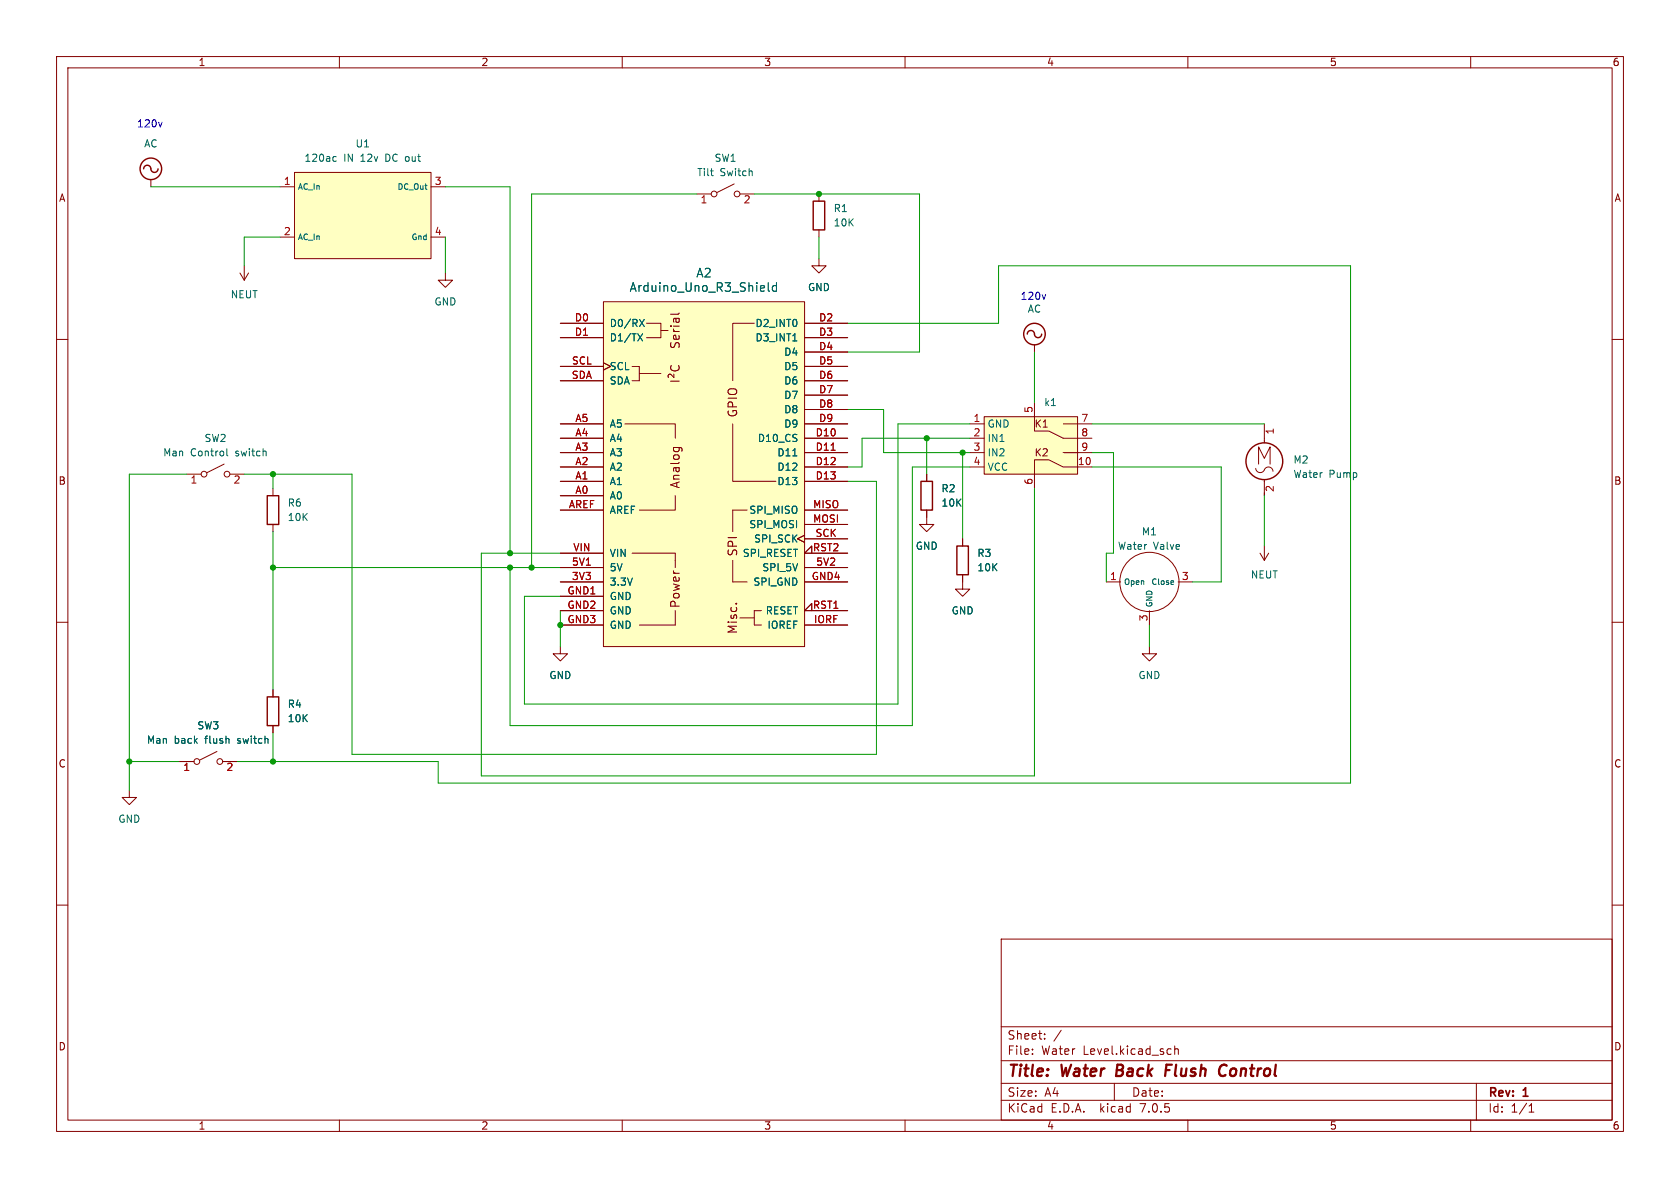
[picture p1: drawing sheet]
<svg xmlns="http://www.w3.org/2000/svg" width="297mm" height="210mm" viewBox="0 0 297 210" stroke-linecap="round" stroke-linejoin="round" font-family="sans-serif">
<g fill="none" stroke="#840000" stroke-width=".18">
<path d="M10 10h277v190h-277zM12 12h273v186h-273zM60 10v2M110 10v2M160 10v2M210 10v2M260 10v2M26.7 31.8v1.2M49.5 33h2.6M52.1 30.5h24.1v15.2h-24.1zM76.2 33h2.5M123.2 34.3h2.5"/>
<path d="M129.8 32.5l-3.1 1.5M130.8 34.3h2.5M144.8 34.3v1.3M10 60h2M42.4 48.3l.8 1.2M43.2 47v2.5M43.9 48.3l-.7 1.2M49.5 41.9h2.6M76.2 41.9h2.5M78.7 48.3v1.2h1.3l-1.3 1.3-1.2-1.3h1.2M99.1 57.2h7.6M99.1 59.7h7.6"/>
<path d="M106.7 53.3h35.5v61h-35.5zM114.3 57.2h2.5v2.5h-2.5M116.8 58.4h1.3M133.3 57.2h-3.8v10.1M142.2 57.2h7.7M142.2 59.7h7.7M144.8 45.7v1.3h1.2l-1.2 1.3-1.3-1.3h1.3M144.8 40.6v1.3M285 60h2M99.1 77.5h7.6M99.1 74.9h7.6M99.1 64.8h7.6"/>
<path d="M99.1 67.3h7.6M106.7 64.1l1.2 .7-1.2 .6M110.5 74.9h8.9v2.6M111.8 64.8h1.2v2.5h-1.2M113 66h3.8M129.5 74.9v10.2h7.7M142.2 77.5h7.7M142.2 74.9h7.7M142.2 62.2h7.7M142.2 64.8h7.7M142.2 67.3h7.7M142.2 69.9h7.7"/>
<path d="M142.2 72.4h7.7M171.4 77.5h2.6M171.4 74.9h2.6M174 73.7h16.5v10.1h-16.5zM182.9 71.1v5.1h2.5l2.6 1.3h5M182.9 61v1.2M188 74.9h5M223.5 74.9v3.4M33 83.8h2.6M39.6 82l-3 1.6M40.6 83.8h2.6M48.3 86.4v1.2"/>
<path d="M48.3 92.7v1.3M99.1 80h7.6M99.1 82.6h7.6M99.1 87.6h7.6M99.1 85.1h7.6M99.1 90.2h7.6M99.1 97.8h7.6M111.8 97.8h7.6zM119.4 87.6v2.6h-6.4M119.4 97.8v2.5M129.5 99.1v3.8zM129.5 90.2v3.8z"/>
<path d="M129.5 90.2h2.6zM142.2 94.6l-1.2 .7 1.2 .6M142.2 80h7.7M142.2 82.6h7.7M142.2 85.1h7.7M142.2 90.2h7.7M142.2 92.7h7.7M142.2 95.3h7.7M143.5 97.8v-1.3l-1.3 1.3h7.7M163.8 90.2v2.5h1.3l-1.3 1.3-1.2-1.3h1.2M163.8 83.8v1.3M170.2 95.3v1.2"/>
<path d="M171.4 80h2.6M171.4 82.6h2.6M188 80h5M193 82.6h-5l-2.6-1.3h-2.5v5.1M222 82.8a.84 .84 0 0 0 .8 .7 .84 .84 0 0 0 .9-.7 .79 .79 0 0 1 .8-.2 .79 .79 0 0 1 .5 .7M222.5 82v-3l1 2 1-2v3M222.8 97.8l.7 1.3M223.5 84.8v2.8M223.5 96.5v2.6M224.3 97.8l-.8 1.3M10 110h2M99.1 114.3v1.3h1.2l-1.2 1.2-1.3-1.2h1.3"/>
<path d="M99.1 102.9h7.6M99.1 100.3h7.6M99.1 105.4h7.6M99.1 108h7.6M99.1 110.5h7.6M113 110.5h6.4zM119.4 108v2.5M129.5 102.9h2.6zM130.8 109.2h2.5zM133.3 108v2.5zM133.3 110.5h1.3zM133.3 108h1.3z"/>
<path d="M142.2 102.9h7.7M142.2 100.3h7.7M142.2 110.5h7.7M143.5 108v-1.3l-1.3 1.3h7.7M170.2 101.6v2.5h1.2l-1.2 1.3-1.3-1.3h1.3M195.6 102.9h2.5M203.2 114.3v1.3h1.3l-1.3 1.2-1.3-1.2h1.3M203.2 108v2.5M208.3 102.9h2.5M285 110h2M22.9 139.7v1.3h1.2l-1.2 1.2-1.3-1.2h1.3M31.7 134.6h2.6"/>
<path d="M38.4 132.8l-3.1 1.6M39.4 134.6h2.5M48.3 121.9v1.3M48.3 128.3v1.2M10 160h2M285 160h2M177 166h108v32h-108zM60 198v2M110 198v2M160 198v2M177 194.5h108M177 191.5h108"/>
<path d="M177 187.5h108M177 181.5h108M182.5 186.3v.1M182.5 185.5v.1M184.7 183.6v.1M184.7 182.8v.1M187.6 182.1l-1.3 2M197 191.5v3M206.6 185.4l.4 .1M207 186.3l-.4 .1M207.7 185.5l.2-.1 .3 .1 .1 .9M207.7 184.9v1.5"/>
<path d="M210 198v2M260 198v2M261 191.5v6.5M270.3 196.6h.9M270.3 195.5l.4-.4v1.5"/>
<circle cx="126.2" cy="34.3" r=".51"/>
<circle cx="130.3" cy="34.3" r=".51"/>
<circle cx="36.1" cy="83.8" r=".51"/>
<circle cx="40.1" cy="83.8" r=".51"/>
<circle cx="203.2" cy="102.9" r="5.2"/>
<circle cx="34.8" cy="134.6" r=".51"/>
<circle cx="38.9" cy="134.6" r=".51"/>
</g>
<path d="M206.1 189.2h.7M207.2 188.2h-1l-.2 2M216.5 188.2a1.13 1.13 0 0 0-1 .7 1.13 1.13 0 0 0 .3 1.2l.3 .1 .5-.1" fill="none" stroke="#840000" stroke-width=".4"/>
<g fill="none" stroke="#840000" stroke-width=".25">
<path d="M25.4 29.8a.67 .67 0 0 1 .8-.6 .67 .67 0 0 1 .5 .9 .64 .64 0 0 0 .7 .4 .64 .64 0 0 0 .5-.7M143.8 35.6h2v5h-2zM181.6 59.1a.67 .67 0 0 1 .8-.7 .67 .67 0 0 1 .5 .9 .64 .64 0 0 0 .7 .4 .64 .64 0 0 0 .5-.6M47.2 87.6h2.1v5.1h-2.1zM162.8 85.1h2v5.1h-2zM169.2 96.5h2v5.1h-2zM47.2 123.2h2.1v5.1h-2.1z"/>
<circle cx="26.7" cy="29.8" r="1.9"/>
<circle cx="182.9" cy="59.1" r="1.9"/>
<circle cx="223.5" cy="81.5" r="3.3"/>
</g>
<g fill="#ffffc2" stroke="#ffffc2" stroke-width=".18">
<path d="M174 73.7h16.5v10.1h-16.5z"/>
<path d="M106.7 53.3h35.5v61h-35.5z"/>
<path d="M52.1 30.5h24.1v15.2h-24.1z"/>
</g>
<path d="M59.1 27.7h.3M59.4 28.5h-.3M132.9 30.3l.1 .8M112.8 59l.8 1.3M113.1 56.5l.8 1.2M113.6 59l-.8 1.3M113.9 56.5l-.8 1.2M135.8 50v1.3l.2 .2M137.3 50v1.5M137.3 50.6l-.5-.1-.3 .3v.4l.2 .2h.6M40.1 79.3v1.1l.2 .2M47 79.8l.1 .8" fill="none" stroke="#006464" stroke-width=".18"/>
<g fill="none" stroke="#840000" stroke-width=".19">
<path d="M118.6 57.7h.1M119.1 58.2v.3l.2 .1M119.1 58.6h1M119.1 57.7h1M119.4 56.3l.1 .5a.3 .3 0 0 0 .3 .2 .3 .3 0 0 0 .3-.2l-.1-.5M120 59.3l.1 .5-.2 .2-.8-.1v-.6h.3l.2 .7M120.1 56.3l-1 .1v.5M120.1 55.3l-.2 .3h-1.3M118.6 67.4h1.5M118.6 60.6v.5l.1 .3h.4l.3-.7 .4-.1 .3 .3-.1 .5M118.7 64.6a.61 .61 0 0 0 0 .8 .61 .61 0 0 0 .7 .2 .57 .57 0 0 0 .6-.3 .57 .57 0 0 0-.1-.7M119.1 79.1h1.2l.2 .1"/>
<path d="M119.1 79.1v.1M119.1 66.1v.6l-.5-.5a.31 .31 0 0 0-.5 .2l.1 .3M120 79.1l.1 .1M130.1 106.7h.1"/>
</g>
<path d="M28.6 21.6l-.3 .8M184.9 52.1l-.3 .8" fill="none" stroke="#0000c2" stroke-width=".18"/>
<g fill="none" stroke="#009600" stroke-width=".18">
<path d="M26.7 33h22.8M78.7 33h11.5v64.8M123.2 34.3h-29.2v66M133.3 34.3h29.3v27.9h-12.7M49.5 41.9h-6.3v5.1M78.7 41.9v6.4M144.8 41.9v3.8M149.9 57.2h26.6v-10.2h62.3v91.4h-161.3v-3.8h-35.6M149.9 72.4h6.3v7.6h15.2M163.8 77.5v6.3M171.4 77.5h-19v5.1h-2.5M171.4 74.9h-12.7v49.6h-66v-19.1h6.4"/>
<path d="M182.9 62.2v8.9M193 74.9h30.5M33 83.8h-10.1v55.9M43.2 83.8h19v49.6h92.7v-48.3h-5M48.3 83.8v2.6M48.3 94v27.9M170.2 80v15.3M171.4 82.6h-10.1v45.7h-71.1v-28M182.9 86.4v50.8h-97.8v-39.4h14M193 82.6h22.9v20.3h-5.1M193 80h3.8v17.8h-1.2v5.1M223.5 87.6v8.9"/>
<path d="M48.3 100.3h50.8M99.1 108v6.3M203.2 110.5v3.8M22.9 134.6h8.8M48.3 129.5v5.1"/>
</g>
<g fill="#009600" stroke="#009600" stroke-width=".18">
<circle cx="99.1" cy="110.5" r=".46"/>
<circle cx="170.2" cy="80" r=".46"/>
<circle cx="163.8" cy="77.5" r=".46"/>
<circle cx="144.8" cy="34.3" r=".46"/>
<circle cx="90.2" cy="97.8" r=".46"/>
<circle cx="90.2" cy="100.3" r=".46"/>
<circle cx="94" cy="100.3" r=".46"/>
<circle cx="48.3" cy="134.6" r=".46"/>
<circle cx="22.9" cy="134.6" r=".46"/>
<circle cx="48.3" cy="100.3" r=".46"/>
<circle cx="48.3" cy="83.8" r=".46"/>
</g>
<g font-size="2.8" fill="#840000">
<text x="178" y="190.8">Title:</text>
<text x="187.5" y="190.8">Water</text>
<text x="197.8" y="190.8">Back</text>
<text x="207" y="190.8">Flush</text>
<text x="217.2" y="190.8">Control</text>
</g>
<g font-size="2.1" fill="#006464">
<text x="111.3" y="51.8">Arduino_Uno_R3_Shield</text>
<text x="123" y="49.2">A2</text>
</g>
<g font-size="2.1" fill="#840000">
<text x="130.5" y="73.9" transform="rotate(-90 130.5 73.9)">GPIO</text>
<text x="120.4" y="86.4" transform="rotate(-90 120.4 86.4)">Analog</text>
<text x="130.5" y="98.5" transform="rotate(-90 130.5 98.5)">SPI</text>
<text x="120.4" y="107.6" transform="rotate(-90 120.4 107.6)">Power</text>
<text x="130.5" y="112.2" transform="rotate(-90 130.5 112.2)">Misc.</text>
<text x="178" y="183.9">Sheet:</text>
<text x="178" y="186.6">File:</text>
<text x="184" y="186.6">Water</text>
<text x="191.4" y="186.6">Level.kicad_sch</text>
<text x="178" y="196.8">KiCad</text>
<text x="178" y="194">Size:</text>
<text x="184.6" y="194">A4</text>
<text x="185.7" y="196.8">E.D.A.</text>
<text x="194.4" y="196.8">kicad</text>
<text x="200" y="194">Date:</text>
<text x="201.5" y="196.8">7.0.5</text>
<text x="263" y="194.2">Rev:</text>
<text x="263" y="196.8">Id:</text>
<text x="267" y="196.8">1/1</text>
<text x="269.2" y="194.2">1</text>
</g>
<g font-size="1.8" fill="#840000">
<text x="35" y="11.8">1</text>
<text x="85" y="11.8">2</text>
<text x="135" y="11.8">3</text>
<text x="185" y="11.8">4</text>
<text x="235" y="11.8">5</text>
<text x="285" y="11.8">6</text>
<text x="10.4" y="35.8">A</text>
<text x="285.4" y="35.8">A</text>
<text x="182.8" y="75.8">K1</text>
<text x="182.8" y="80.8">K2</text>
<text x="10.3" y="85.8">B</text>
<text x="285.3" y="85.8">B</text>
<text x="10.3" y="135.8">C</text>
<text x="285.3" y="135.8">C</text>
<text x="10.3" y="185.8">D</text>
<text x="285.3" y="185.8">D</text>
<text x="35" y="199.8">1</text>
<text x="85" y="199.8">2</text>
<text x="135" y="199.8">3</text>
<text x="185" y="199.8">4</text>
<text x="235" y="199.8">5</text>
<text x="285" y="199.8">6</text>
</g>
<g font-size="1.8" fill="#0000c2">
<text x="24.1" y="22.6">120v</text>
<text x="180.3" y="53.1">120v</text>
</g>
<g font-size="1.8" fill="#006464">
<text x="25.4" y="26.2">AC</text>
<text x="53.8" y="28.8">120ac</text>
<text x="60.7" y="28.8">IN</text>
<text x="62.8" y="26.2">U1</text>
<text x="63.8" y="28.8">12v</text>
<text x="68.2" y="28.8">DC out</text>
<text x="126.3" y="28.8">SW1</text>
<text x="123.2" y="31.3">Tilt</text>
<text x="127.2" y="31.3">Switch</text>
<text x="147.3" y="37.7">R1</text>
<text x="147.3" y="40.2">10K</text>
<text x="40.7" y="52.9">NEUT</text>
<text x="142.8" y="51.6">GND</text>
<text x="76.7" y="54.2">GND</text>
<text x="107.7" y="58">D0/RX</text>
<text x="133.5" y="58">D2_INT0</text>
<text x="181.6" y="55.4">AC</text>
<text x="107.7" y="60.5">D1/TX</text>
<text x="107.7" y="65.6">SCL</text>
<text x="133.5" y="60.5">D3_INT1</text>
<text x="138.6" y="63.1">D4</text>
<text x="138.6" y="65.6">D5</text>
<text x="107.7" y="68.1">SDA</text>
<text x="138.6" y="68.1">D6</text>
<text x="138.6" y="70.7">D7</text>
<text x="184.5" y="71.9">k1</text>
<text x="107.7" y="75.8">A5</text>
<text x="138.6" y="73.2">D8</text>
<text x="138.6" y="75.8">D9</text>
<text x="174.5" y="75.8">GND</text>
<text x="28.8" y="80.8">Man</text>
<text x="33.6" y="80.8">Control</text>
<text x="36.1" y="78.3">SW2</text>
<text x="41.6" y="80.8">switch</text>
<text x="107.7" y="83.4">A2</text>
<text x="107.7" y="80.8">A3</text>
<text x="107.7" y="78.3">A4</text>
<text x="134" y="78.3">D10_CS</text>
<text x="137.4" y="80.8">D11</text>
<text x="137.4" y="83.4">D12</text>
<text x="174.5" y="78.3">IN1</text>
<text x="174.5" y="80.8">IN2</text>
<text x="174.5" y="83.4">VCC</text>
<text x="228.6" y="82.1">M2</text>
<text x="50.8" y="89.7">R6</text>
<text x="107.7" y="88.5">A0</text>
<text x="107.7" y="85.9">A1</text>
<text x="137.4" y="85.9">D13</text>
<text x="166.4" y="87.2">R2</text>
<text x="166.4" y="89.7">10K</text>
<text x="228.6" y="84.6">Water</text>
<text x="234.9" y="84.6">Pump</text>
<text x="50.8" y="92.3">10K</text>
<text x="107.7" y="91">AREF</text>
<text x="132.4" y="91">SPI_MISO</text>
<text x="132.4" y="93.5">SPI_MOSI</text>
<text x="201.8" y="94.8">M1</text>
<text x="107.7" y="101.2">5V</text>
<text x="107.7" y="98.6">VIN</text>
<text x="131.3" y="98.6">SPI_RESET</text>
<text x="133.3" y="96.1">SPI_SCK</text>
<text x="134.7" y="101.2">SPI_5V</text>
<text x="161.8" y="97.3">GND</text>
<text x="172.7" y="98.6">R3</text>
<text x="172.7" y="101.2">10K</text>
<text x="197.6" y="97.3">Water</text>
<text x="203.9" y="97.3">Valve</text>
<text x="107.7" y="103.7">3.3V</text>
<text x="107.7" y="106.2">GND</text>
<text x="133.2" y="103.7">SPI_GND</text>
<text x="221.1" y="102.4">NEUT</text>
<text x="107.7" y="108.8">GND</text>
<text x="107.7" y="111.3">GND</text>
<text x="135.4" y="108.8">RESET</text>
<text x="135.7" y="111.3">IOREF</text>
<text x="168.2" y="108.8">GND</text>
<text x="50.8" y="125.3">R4</text>
<text x="97.1" y="120.2">GND</text>
<text x="201.2" y="120.2">GND</text>
<text x="25.9" y="131.6">Man</text>
<text x="30.8" y="131.6">back</text>
<text x="34.8" y="129.1">SW3</text>
<text x="36.3" y="131.6">flush</text>
<text x="42.1" y="131.6">switch</text>
<text x="50.8" y="127.8">10K</text>
<text x="20.9" y="145.6">GND</text>
</g>
<g font-size="1.8" fill="#a90000">
<text x="50.1" y="32.8">1</text>
<text x="76.8" y="32.8">3</text>
<text x="50.1" y="41.7">2</text>
<text x="76.8" y="41.7">4</text>
<text x="123.8" y="36.2">1</text>
<text x="131.4" y="36.2">2</text>
<text x="101.6" y="56.9">D0</text>
<text x="101.6" y="59.4">D1</text>
<text x="144.7" y="56.9">D2</text>
<text x="144.7" y="59.4">D3</text>
<text x="101.1" y="64.5">SCL</text>
<text x="144.7" y="62">D4</text>
<text x="144.7" y="64.5">D5</text>
<text x="101" y="67.1">SDA</text>
<text x="144.7" y="67.1">D6</text>
<text x="144.7" y="69.6">D7</text>
<text x="101.7" y="77.2">A4</text>
<text x="101.7" y="74.7">A5</text>
<text x="144.1" y="77.2">D10</text>
<text x="144.7" y="72.1">D8</text>
<text x="144.7" y="74.7">D9</text>
<text x="172.1" y="74.7">1</text>
<text x="172.1" y="77.2">2</text>
<text x="182.6" y="73.1" transform="rotate(-90 182.6 73.1)">5</text>
<text x="191.1" y="74.7">7</text>
<text x="191.1" y="77.2">8</text>
<text x="225.4" y="76.9" transform="rotate(-90 225.4 76.9)">1</text>
<text x="101.7" y="82.3">A2</text>
<text x="101.7" y="79.8">A3</text>
<text x="144.1" y="79.8">D11</text>
<text x="144.1" y="82.3">D12</text>
<text x="172.1" y="79.8">3</text>
<text x="172.1" y="82.3">4</text>
<text x="190.5" y="82.3">10</text>
<text x="191.1" y="79.8">9</text>
<text x="33.6" y="85.7">1</text>
<text x="41.2" y="85.7">2</text>
<text x="100.5" y="89.9">AREF</text>
<text x="101.7" y="87.4">A0</text>
<text x="101.7" y="84.8">A1</text>
<text x="143.7" y="89.9">MISO</text>
<text x="144.1" y="84.8">D13</text>
<text x="182.6" y="85.8" transform="rotate(-90 182.6 85.8)">6</text>
<text x="225.4" y="87" transform="rotate(-90 225.4 87)">2</text>
<text x="143.7" y="92.5">MOSI</text>
<text x="144.1" y="95">SCK</text>
<text x="101.1" y="100.1">5V1</text>
<text x="101.3" y="97.5">VIN</text>
<text x="143.7" y="97.5">RST2</text>
<text x="144.2" y="100.1">5V2</text>
<text x="100.3" y="105.2">GND1</text>
<text x="100.3" y="107.7">GND2</text>
<text x="101.1" y="102.6">3V3</text>
<text x="143.4" y="102.6">GND4</text>
<text x="143.7" y="107.7">RST1</text>
<text x="196.2" y="102.6">1</text>
<text x="208.9" y="102.6">3</text>
<text x="100.3" y="110.2">GND3</text>
<text x="143.8" y="110.2">IORF</text>
<text x="202.9" y="109.9" transform="rotate(-90 202.9 109.9)">3</text>
<text x="32.4" y="136.5">1</text>
<text x="40" y="136.5">2</text>
</g>
<g font-size="1.4" fill="#006464">
<text x="52.6" y="33.7">AC_In</text>
<text x="70.2" y="33.7">DC_Out</text>
<text x="52.6" y="42.6">AC_In</text>
<text x="72.7" y="42.6">Gnd</text>
<text x="198.6" y="103.6">Open</text>
<text x="203.5" y="103.6">Close</text>
<text x="203.9" y="107.4" transform="rotate(-90 203.9 107.4)">GND</text>
</g>
</svg>
